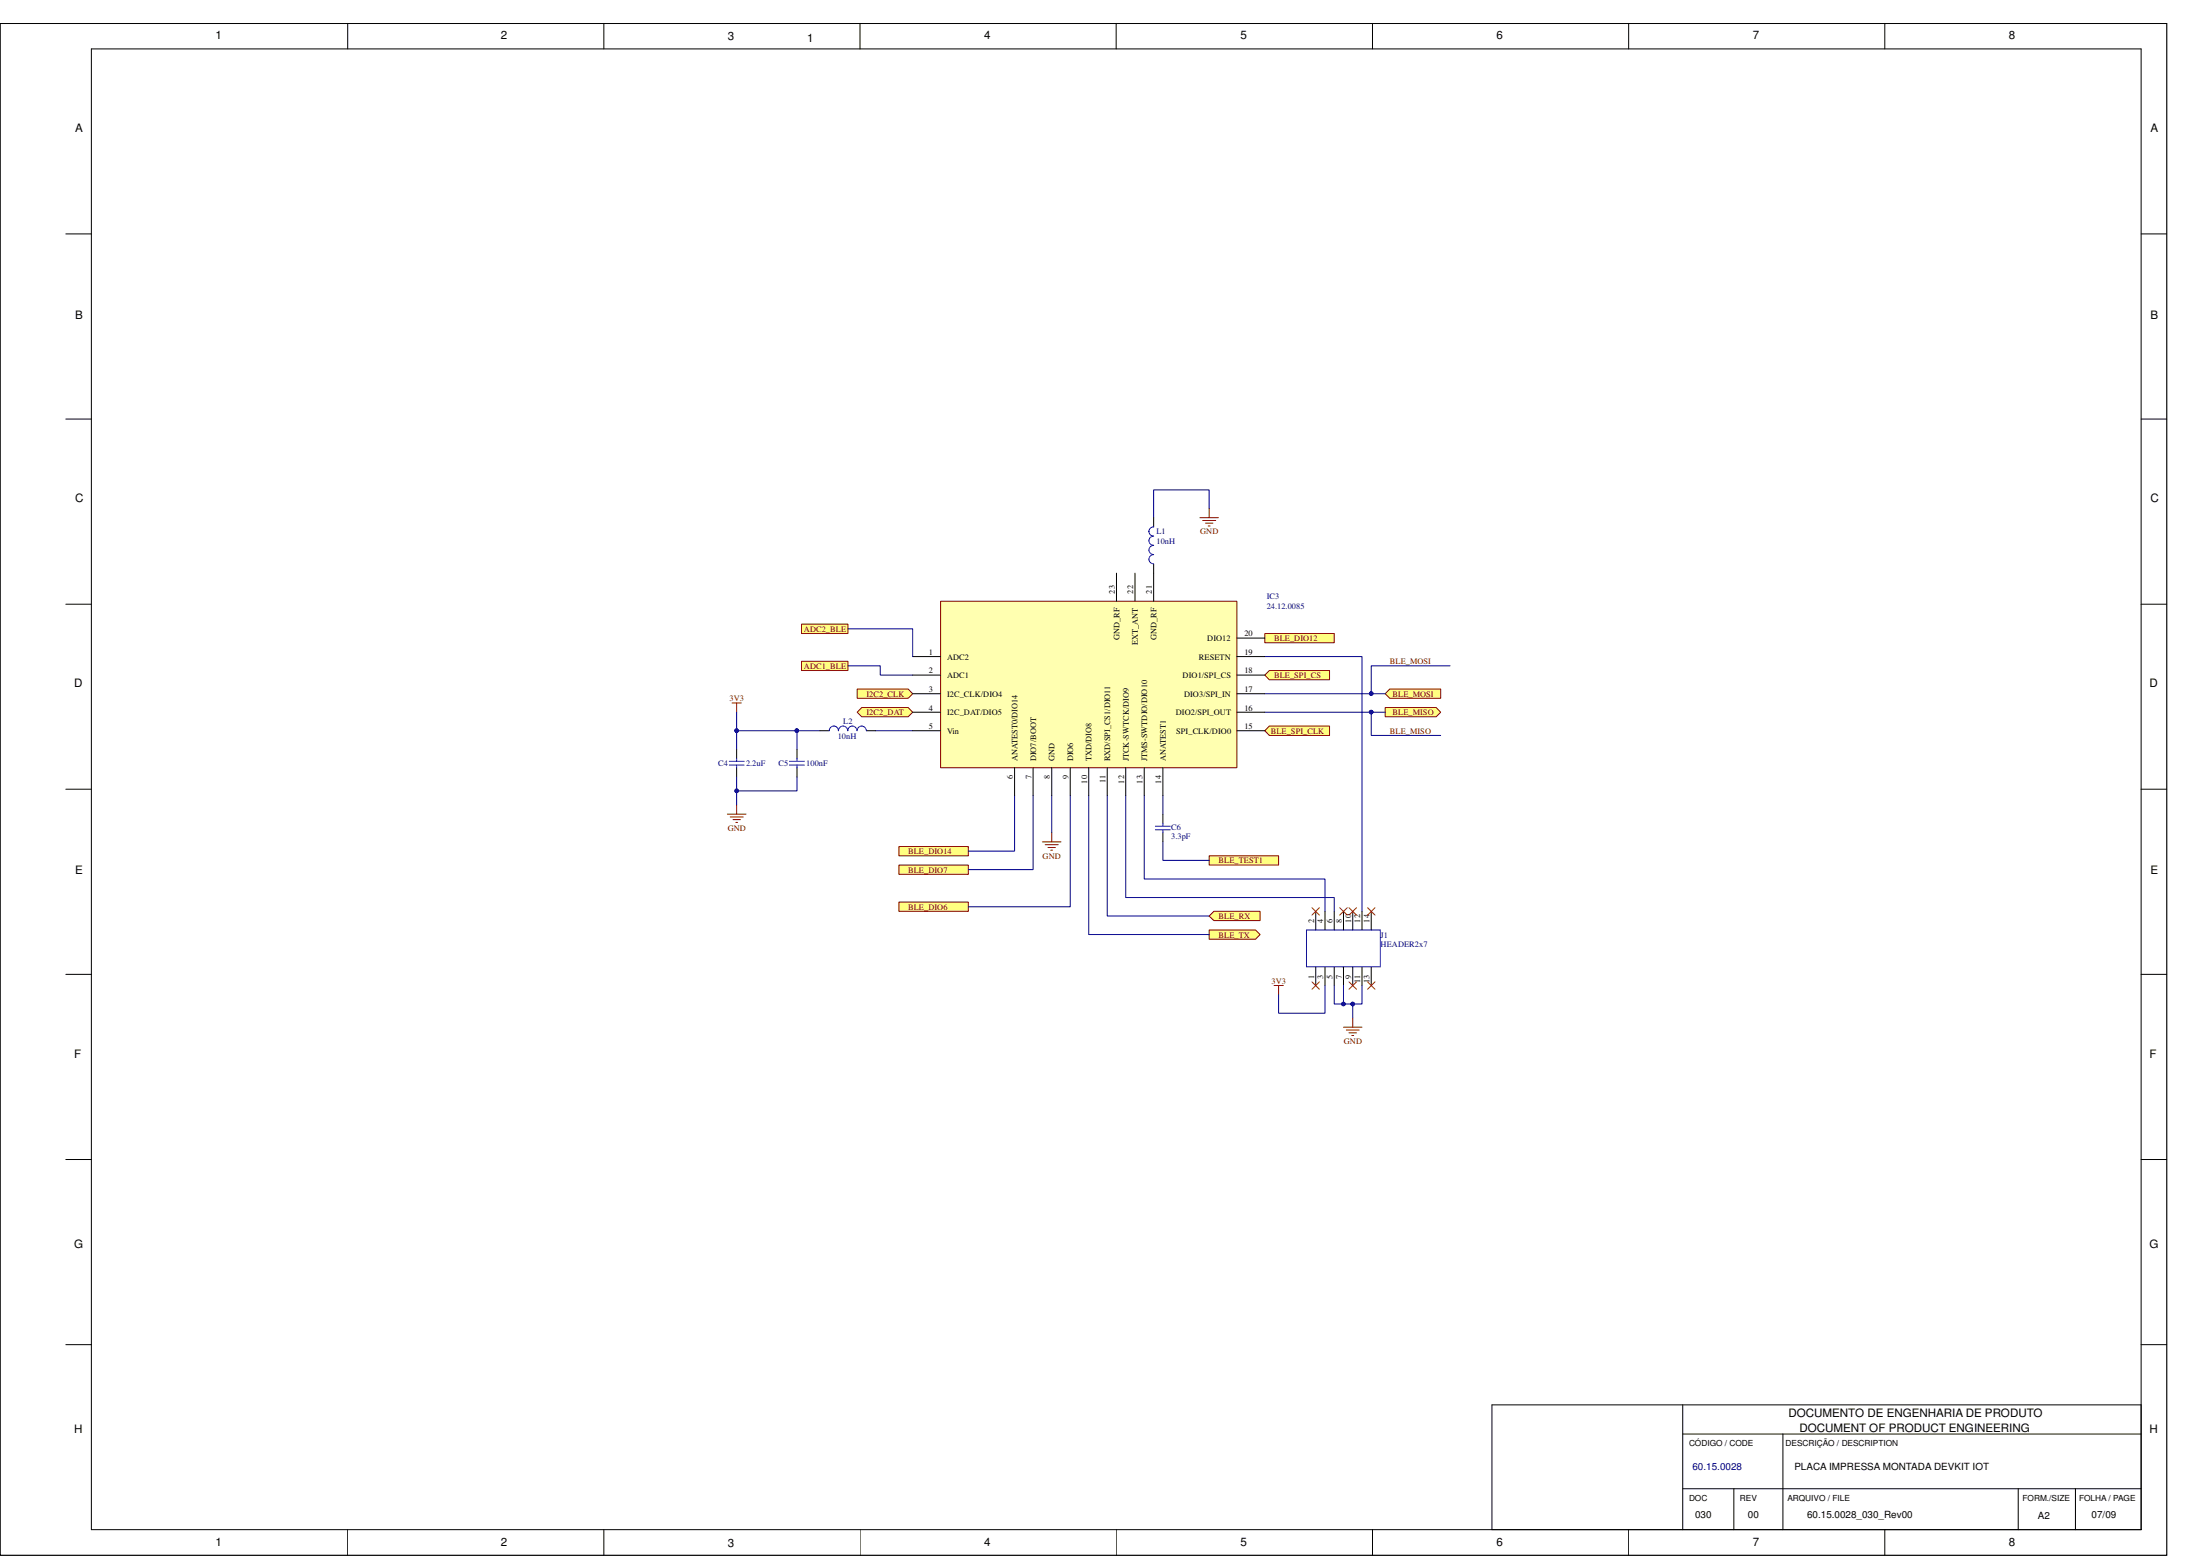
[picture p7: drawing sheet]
<svg xmlns="http://www.w3.org/2000/svg" width="594mm" height="420mm" viewBox="0 0 594 420" stroke-linecap="round" stroke-linejoin="round" font-family="sans-serif">
<g fill="none" stroke="#000" stroke-width=".27">
<path d="M.1 6.3h585v413.6h-585zM24.7 13.2h553.5v399.8h-553.5zM93.9 6.3v6.9M163.1 6.3v6.9M232.2 6.3v6.9M301.4 6.3v6.9M370.6 6.3v6.9M439.8 6.3v6.9M509 6.3v6.9M17.8 63.2h6.9M578.2 63.2h6.9M17.8 113.2h6.9"/>
<path d="M578.2 113.2h6.9M17.8 163.2h6.9M578.2 163.2h6.9M17.8 213.1h6.9M578.2 213.1h6.9M17.8 263.1h6.9M578.2 263.1h6.9M17.8 313.1h6.9M578.2 313.1h6.9M17.8 363.1h6.9M454.4 379.3v33.7M578.2 363.1h6.9"/>
<path d="M578.2 379.3h-175.3v33.7M454.4 387.2h123.8M481.4 387.2v25.8M93.9 413v7M163.1 413v7M232.2 413v7M301.4 413v7M370.6 413v7M439.8 413v7M454.4 402h123.8M468.2 402v11M509 413v7"/>
<path d="M545 402v11M560.4 402v11"/>
</g>
<path d="M341.5 182.3l1.3-1.2h16.2v2.5h-16.2z" fill-rule="evenodd" fill="#ffff80"/>
<path d="M341.5 182.3l1.3-1.2h16.2v2.5h-16.2z" fill="none" stroke="#800000" stroke-width=".27"/>
<path d="M342.8 196h16.2v2.6h-16.2l-1.3-1.3z" fill-rule="evenodd" fill="#ffff80"/>
<path d="M342.8 196h16.2v2.6h-16.2l-1.3-1.3z" fill="none" stroke="#800000" stroke-width=".27"/>
<path d="M326.5 247.4l1.3-1.3h12.5v2.5h-12.5z" fill-rule="evenodd" fill="#ffff80"/>
<path d="M326.5 247.4l1.3-1.3h12.5v2.5h-12.5z" fill="none" stroke="#800000" stroke-width=".27"/>
<path d="M326.5 251.1h12.5l1.3 1.2-1.3 1.3h-12.5z" fill-rule="evenodd" fill="#ffff80"/>
<g fill="none" stroke="#800000" stroke-width=".27">
<path d="M197.7 189.8h2.5M198.9 189.8v2.5M196.4 219.8h5.1M198.9 217.3v2.5M197.2 220.6h3.5M197.9 221.3h2M198.7 222.1h.5M281.5 227.3h5M282.2 228.1h3.5M283 228.9h2M283.8 229.6h.4M284 224.8v2.5"/>
<path d="M326.5 251.1h12.5l1.3 1.2-1.3 1.3h-12.5z"/>
</g>
<path d="M198.9 202.3v2.5M198.9 207.3v2.5M215.2 202.3v2.5M215.2 207.3v2.5" fill="none" stroke="#000" stroke-width=".27"/>
<path d="M196.9 205.6h4M196.9 206.6h4M198.9 204.8v.8M198.9 206.6v.7M213.2 205.6h4M213.2 206.6h4M215.2 204.8v.8M215.2 206.6v.7" fill="none" stroke="#00f" stroke-width=".27"/>
<path d="M232.7 191.1h12.5l1.3 1.2-1.3 1.2h-12.5l-1.2-1.2z" fill-rule="evenodd" fill="#ffff80"/>
<path d="M232.7 191.1h12.5l1.3 1.2-1.3 1.2h-12.5l-1.2-1.2z" fill="none" stroke="#800000" stroke-width=".27"/>
<path d="M231.5 186.1h13.7l1.3 1.2-1.3 1.3h-13.7z" fill-rule="evenodd" fill="#ffff80"/>
<path d="M231.5 186.1h13.7l1.3 1.2-1.3 1.3h-13.7z" fill="none" stroke="#800000" stroke-width=".27"/>
<path d="M216.4 168.5h12.6v2.6h-12.6z" fill-rule="evenodd" fill="#ffff80"/>
<path d="M216.4 168.5h12.6v2.6h-12.6z" fill="none" stroke="#800000" stroke-width=".27"/>
<path d="M216.4 178.6h12.6v2.5h-12.6z" fill-rule="evenodd" fill="#ffff80"/>
<path d="M324 139.8h5M326.5 137.3v2.5M324.8 140.5h3.5M325.5 141.3h2M326.3 142h.5M216.4 178.6h12.6v2.5h-12.6z" fill="none" stroke="#800000" stroke-width=".27"/>
<path d="M375.3 186.1h13.7v2.5h-13.7l-1.2-1.3z" fill-rule="evenodd" fill="#ffff80"/>
<path d="M375.3 186.1h13.7v2.5h-13.7l-1.2-1.3z" fill="none" stroke="#800000" stroke-width=".27"/>
<path d="M374.1 191.1h13.7l1.2 1.2-1.2 1.2h-13.7z" fill-rule="evenodd" fill="#ffff80"/>
<path d="M374.1 191.1h13.7l1.2 1.2-1.2 1.2h-13.7z" fill="none" stroke="#800000" stroke-width=".27"/>
<path d="M326.5 231.1h18.8v2.5h-18.8z" fill-rule="evenodd" fill="#ffff80"/>
<path d="M326.5 231.1h18.8v2.5h-18.8z" fill="none" stroke="#800000" stroke-width=".27"/>
<path d="M242.7 243.6h18.8v2.5h-18.8z" fill-rule="evenodd" fill="#ffff80"/>
<path d="M242.7 243.6h18.8v2.5h-18.8z" fill="none" stroke="#800000" stroke-width=".27"/>
<path d="M242.7 233.6h18.8v2.5h-18.8z" fill-rule="evenodd" fill="#ffff80"/>
<path d="M242.7 233.6h18.8v2.5h-18.8z" fill="none" stroke="#800000" stroke-width=".27"/>
<path d="M242.7 228.6h18.8v2.5h-18.8z" fill-rule="evenodd" fill="#ffff80"/>
<path d="M242.7 228.6h18.8v2.5h-18.8z" fill="none" stroke="#800000" stroke-width=".27"/>
<path d="M341.5 171.1h18.8v2.5h-18.8z" fill-rule="evenodd" fill="#ffff80"/>
<path d="M341.5 171.1h18.8v2.5h-18.8zM344 266.1h2.5M345.3 266.1v2.5M362.8 277.4h5M363.6 278.1h3.4M364.3 278.9h2M365 279.6h.5M365.3 274.9v2.5" fill="none" stroke="#800000" stroke-width=".27"/>
<path d="M352.8 251.1h19.9v10h-19.9z" fill="none" stroke="#00f" stroke-width=".27"/>
<g fill="none" stroke="#000" stroke-width=".27">
<path d="M355.3 246.1v5M357.8 246.1v5M360.3 246.1v5M362.8 246.1v5M365.3 246.1v5M367.8 246.1v5M370.3 246.1v5M355.3 261.1v5M357.8 261.1v5M360.3 261.1v5M362.8 261.1v5M365.3 261.1v5"/>
<path d="M367.8 261.1v5M370.3 261.1v5"/>
</g>
<g fill="none" stroke="#f00" stroke-width=".27">
<path d="M354.3 245.1l2 2M356.3 245.1l-2 2M361.8 245.1l2 2M363.8 245.1l-2 2M364.3 245.1l2 2M366.3 245.1l-2 2M369.3 245.1l2 2M371.3 245.1l-2 2M354.3 265.1l2 2M356.3 265.1l-2 2M364.3 265.1l2 2M366.3 265.1l-2 2"/>
<path d="M369.3 265.1l2 2M371.3 265.1l-2 2"/>
</g>
<path d="M362.8 266.1v5" fill="none" stroke="#000080" stroke-width=".27"/>
<circle cx="362.8" cy="271.1" r=".48" fill="#000080"/>
<g fill="none" stroke="#000080" stroke-width=".27">
<path d="M215.2 209.8v3.8h-16.3"/>
<circle cx="362.8" cy="271.1" r=".48"/>
</g>
<circle cx="198.9" cy="213.6" r=".48" fill="#000080"/>
<g fill="none" stroke="#000080" stroke-width=".27">
<path d="M198.9 197.3h22.5"/>
<circle cx="198.9" cy="213.6" r=".48"/>
</g>
<circle cx="215.2" cy="197.3" r=".48" fill="#000080"/>
<circle cx="215.2" cy="197.3" r=".48" fill="none" stroke="#000080" stroke-width=".27"/>
<circle cx="198.9" cy="197.3" r=".48" fill="#000080"/>
<g fill="none" stroke="#000080" stroke-width=".27">
<path d="M326.5 137.3v-5h-15v7.5M229 179.8h8.7v2.5h8.8M236.5 197.3h10M341.5 192.3h32.6M274 214.8v15h-12.5M279 214.8v20h-17.5M289 214.8v30.1h-27.5M294 214.8v37.5h32.5M299 214.8v32.6h27.5M304 214.8v27.6h56.3v3.7M309 214.8v22.6h48.8v8.7M314 227.3v5h12.5"/>
<circle cx="198.9" cy="197.3" r=".48"/>
</g>
<circle cx="370.3" cy="192.3" r=".48" fill="#000080"/>
<g fill="none" stroke="#000080" stroke-width=".27">
<path d="M341.5 187.3h32.6"/>
<circle cx="370.3" cy="192.3" r=".48"/>
</g>
<circle cx="370.3" cy="187.3" r=".48" fill="#000080"/>
<g fill="none" stroke="#000080" stroke-width=".27">
<path d="M341.5 177.3h26.3v68.8M357.8 266.1v7.5h-12.5v-5M360.3 266.1v5h7.5v-5"/>
<circle cx="370.3" cy="187.3" r=".48"/>
</g>
<circle cx="362.8" cy="271.1" r=".48" fill="#000080"/>
<circle cx="362.8" cy="271.1" r=".48" fill="none" stroke="#000080" stroke-width=".27"/>
<circle cx="365.3" cy="271.1" r=".48" fill="#000080"/>
<g fill="none" stroke="#000080" stroke-width=".27">
<path d="M198.9 209.8v7.5"/>
<circle cx="365.3" cy="271.1" r=".48"/>
</g>
<circle cx="198.9" cy="213.6" r=".48" fill="#000080"/>
<g fill="none" stroke="#000080" stroke-width=".27">
<path d="M198.9 192.3v10"/>
<circle cx="198.9" cy="213.6" r=".48"/>
</g>
<circle cx="198.9" cy="197.3" r=".48" fill="#000080"/>
<g fill="none" stroke="#000080" stroke-width=".27">
<path d="M215.2 197.3v5"/>
<circle cx="198.9" cy="197.3" r=".48"/>
</g>
<circle cx="215.2" cy="197.3" r=".48" fill="#000080"/>
<g fill="none" stroke="#000080" stroke-width=".27">
<path d="M284 214.8v10M314 214.8v5M365.3 271.1v3.8"/>
<circle cx="215.2" cy="197.3" r=".48"/>
</g>
<circle cx="365.3" cy="271.1" r=".48" fill="#000080"/>
<circle cx="365.3" cy="271.1" r=".48" fill="none" stroke="#000080" stroke-width=".27"/>
<path d="M311.5 139.8v2.5M311.5 152.3v2.5M221.4 197.3h2.5M234 197.3h2.5" fill="none" stroke="#000" stroke-width=".27"/>
<path d="M311.5 149.8a1.23 1.23 0 0 0-1.2 1.2 1.23 1.23 0 0 0 1.2 1.2M311.5 147.3a1.23 1.23 0 0 0-1.2 1.2 1.23 1.23 0 0 0 1.2 1.2M311.5 144.8a1.23 1.23 0 0 0-1.2 1.2 1.23 1.23 0 0 0 1.2 1.2M311.5 142.3a1.23 1.23 0 0 0-1.2 1.2 1.23 1.23 0 0 0 1.2 1.2M223.9 197.3a1.23 1.23 0 0 1 1.3-1.3 1.23 1.23 0 0 1 1.2 1.3 1.25 1.25 0 0 1 1.2-1.3 1.25 1.25 0 0 1 1.3 1.3M229 197.3a1.21 1.21 0 0 1 1.2-1.3 1.21 1.21 0 0 1 1.2 1.3M231.5 197.3a1.23 1.23 0 0 1 1.2-1.3 1.23 1.23 0 0 1 1.2 1.3" fill="none" stroke="#00f" stroke-width=".27"/>
<path d="M254 162.4h80v44.9h-80z" fill="#ffffb0"/>
<path d="M254 162.3h80v45h-80z" fill="none" stroke="#800000" stroke-width=".27"/>
<g fill="none" stroke="#000" stroke-width=".27">
<path d="M301.5 154.8v7.5M306.5 154.8v7.5M311.5 154.8v7.5M246.5 177.3h7.5M334 177.3h7.5M334 172.3h7.5M246.5 182.3h7.5M246.5 187.3h7.5M246.5 192.3h7.5M246.5 197.3h7.5M334 182.3h7.5M334 187.3h7.5"/>
<path d="M334 192.3h7.5M334 197.3h7.5M274 207.3v7.5M279 207.3v7.5M284 207.3v7.5M289 207.3v7.5M294 207.3v7.5M299 207.3v7.5M304 207.3v7.5M309 207.3v7.5M314 207.3v7.5M314 219.8v2.5"/>
<path d="M314 224.8v2.5"/>
</g>
<path d="M229 169.8h17.5v7.5M391.6 179.8h-21.3v7.5" fill="none" stroke="#000080" stroke-width=".27"/>
<path d="M312 223.1h4M312 224.1h4M314 222.3v.8M314 224.1v.7" fill="none" stroke="#00f" stroke-width=".27"/>
<circle cx="370.3" cy="187.3" r=".48" fill="#000080"/>
<g fill="none" stroke="#000080" stroke-width=".27">
<path d="M370.3 192.3v6.3h18.7"/>
<circle cx="370.3" cy="187.3" r=".48"/>
</g>
<circle cx="370.3" cy="192.3" r=".48" fill="#000080"/>
<circle cx="370.3" cy="192.3" r=".48" fill="none" stroke="#000080" stroke-width=".27"/>
<g font-size="3.1">
<text x="58.2" y="10.6">1</text>
<text x="135.2" y="10.6">2</text>
<text x="196.5" y="10.8">3</text>
<text x="218" y="11.3">1</text>
<text x="265.8" y="10.6">4</text>
<text x="334.9" y="10.6">5</text>
<text x="404.1" y="10.6">6</text>
<text x="473.3" y="10.6">7</text>
<text x="542.5" y="10.6">8</text>
<text x="20.3" y="35.7">A</text>
<text x="580.7" y="35.7">A</text>
<text x="20.3" y="86.2">B</text>
<text x="580.7" y="86.2">B</text>
<text x="20.3" y="135.7">C</text>
<text x="580.7" y="135.7">C</text>
<text x="20" y="185.6">D</text>
<text x="580.4" y="185.6">D</text>
<text x="20.3" y="236.1">E</text>
<text x="580.7" y="236.1">E</text>
<text x="20" y="285.6">F</text>
<text x="580.4" y="285.6">F</text>
<text x="20" y="337.1">G</text>
<text x="580.4" y="337.1">G</text>
<text x="483" y="382.7">DOCUMENTO DE ENGENHARIA DE PRODUTO</text>
<text x="20" y="387.1">H</text>
<text x="485.9" y="386.6">DOCUMENT OF PRODUCT ENGINEERING</text>
<text x="580.4" y="387.1">H</text>
<text x="58.2" y="417.4">1</text>
<text x="135.2" y="417.4">2</text>
<text x="196.5" y="417.6">3</text>
<text x="265.8" y="417.4">4</text>
<text x="334.9" y="417.4">5</text>
<text x="404.1" y="417.4">6</text>
<text x="473.3" y="417.4">7</text>
<text x="542.5" y="417.4">8</text>
</g>
<text font-size="2.7" fill="#000080" x="457" y="396.9">60.15.0028</text>
<g font-size="2.7">
<text x="484.5" y="396.9">PLACA IMPRESSA MONTADA DEVKIT IOT</text>
<text x="457.7" y="410">030</text>
<text x="472" y="410">00</text>
<text x="488" y="410">60.15.0028_030_Rev00</text>
<text x="550.3" y="410">A2</text>
<text x="564.8" y="410">07/09</text>
</g>
<g font-size="2.2" fill="#000080">
<text x="312.3" y="146.8">10nH</text>
<text x="312.3" y="144.3">L1</text>
<text x="342" y="161.8">IC3</text>
<text x="342" y="164.3">24.12.0085</text>
<text x="227.7" y="195.6">L2</text>
<text x="226.2" y="199.6">10nH</text>
<text x="194" y="206.8">C4</text>
<text x="201.5" y="206.8">2.2uF</text>
<text x="210.2" y="206.8">C5</text>
<text x="217.7" y="206.8">100nF</text>
<text x="316.3" y="226.6">3.3pF</text>
<text x="316.3" y="224.1">C6</text>
<text x="372.8" y="255.7">HEADER2x7</text>
<text x="372.8" y="253.2">J1</text>
</g>
<g font-size="2.2" fill="#800000">
<text x="324.1" y="144.3">GND</text>
<text x="217.1" y="170.6">ADC2_BLE</text>
<text x="344" y="173.1">BLE_DIO12</text>
<text x="375.3" y="179.3">BLE_MOSI</text>
<text x="217.1" y="180.6">ADC1_BLE</text>
<text x="344" y="183.1">BLE_SPI_CS</text>
<text x="197" y="189.4">3V3</text>
<text x="234" y="188.1">I2C2_CLK</text>
<text x="376" y="188.1">BLE_MOSI</text>
<text x="234" y="193.1">I2C2_DAT</text>
<text x="376" y="193.1">BLE_MISO</text>
<text x="343.1" y="198.1">BLE_SPI_CLK</text>
<text x="375.3" y="198.1">BLE_MISO</text>
<text x="196.5" y="224.4">GND</text>
<text x="245.2" y="230.6">BLE_DIO14</text>
<text x="281.6" y="231.9">GND</text>
<text x="329.1" y="233.1">BLE_TEST1</text>
<text x="245.2" y="235.6">BLE_DIO7</text>
<text x="245.2" y="245.6">BLE_DIO6</text>
<text x="329.1" y="248.1">BLE_RX</text>
<text x="329.1" y="253.2">BLE_TX</text>
<text x="343.4" y="265.6">3V3</text>
<text x="362.9" y="281.9">GND</text>
</g>
<g font-size="2.2">
<text x="301" y="160.3" transform="rotate(-90 301 160.3)">23</text>
<text x="306" y="160.3" transform="rotate(-90 306 160.3)">22</text>
<text x="311.1" y="160.3" transform="rotate(-90 311.1 160.3)">21</text>
<text x="302.3" y="172.8" transform="rotate(-90 302.3 172.8)">GND_RF</text>
<text x="312.3" y="172.8" transform="rotate(-90 312.3 172.8)">GND_RF</text>
<text x="326" y="173.1">DIO12</text>
<text x="336" y="171.8">20</text>
<text x="250.9" y="176.8">1</text>
<text x="255.7" y="178.1">ADC2</text>
<text x="307.3" y="174.2" transform="rotate(-90 307.3 174.2)">EXT_ANT</text>
<text x="323.8" y="178.1">RESETN</text>
<text x="336" y="176.8">19</text>
<text x="250.9" y="181.8">2</text>
<text x="255.7" y="183.1">ADC1</text>
<text x="319.4" y="183.1">DIO1/SPI_CS</text>
<text x="336" y="181.8">18</text>
<text x="250.9" y="186.9">3</text>
<text x="250.9" y="191.9">4</text>
<text x="255.7" y="188.1">I2C_CLK/DIO4</text>
<text x="319.7" y="188.1">DIO3/SPI_IN</text>
<text x="336" y="191.9">16</text>
<text x="336" y="186.9">17</text>
<text x="250.9" y="196.8">5</text>
<text x="255.7" y="193.1">I2C_DAT/DIO5</text>
<text x="317.5" y="193.1">DIO2/SPI_OUT</text>
<text x="336" y="196.8">15</text>
<text x="255.7" y="198.1">Vin</text>
<text x="317.6" y="198.1">SPI_CLK/DIO0</text>
<text x="274.8" y="205.6" transform="rotate(-90 274.8 205.6)">ANATEST0/DIO14</text>
<text x="279.8" y="205.6" transform="rotate(-90 279.8 205.6)">DIO7/BOOT</text>
<text x="284.8" y="205.6" transform="rotate(-90 284.8 205.6)">GND</text>
<text x="289.8" y="205.6" transform="rotate(-90 289.8 205.6)">DIO6</text>
<text x="294.8" y="205.6" transform="rotate(-90 294.8 205.6)">TXD/DIO8</text>
<text x="299.8" y="205.6" transform="rotate(-90 299.8 205.6)">RXD/SPI_CS1/DIO11</text>
<text x="304.8" y="205.6" transform="rotate(-90 304.8 205.6)">JTCK-SWTCK/DIO9</text>
<text x="309.8" y="205.6" transform="rotate(-90 309.8 205.6)">JTMS-SWTDIO/DIO10</text>
<text x="314.8" y="205.6" transform="rotate(-90 314.8 205.6)">ANATEST1</text>
<text x="273.5" y="210.5" transform="rotate(-90 273.5 210.5)">6</text>
<text x="278.5" y="210.5" transform="rotate(-90 278.5 210.5)">7</text>
<text x="283.5" y="210.5" transform="rotate(-90 283.5 210.5)">8</text>
<text x="288.5" y="210.5" transform="rotate(-90 288.5 210.5)">9</text>
<text x="293.5" y="211.6" transform="rotate(-90 293.5 211.6)">10</text>
<text x="298.5" y="211.5" transform="rotate(-90 298.5 211.5)">11</text>
<text x="303.5" y="211.6" transform="rotate(-90 303.5 211.6)">12</text>
<text x="308.5" y="211.6" transform="rotate(-90 308.5 211.6)">13</text>
<text x="313.6" y="211.6" transform="rotate(-90 313.6 211.6)">14</text>
<text x="354.8" y="249.1" transform="rotate(-90 354.8 249.1)">2</text>
<text x="357.3" y="249.1" transform="rotate(-90 357.3 249.1)">4</text>
<text x="359.8" y="249.1" transform="rotate(-90 359.8 249.1)">6</text>
<text x="362.3" y="249.1" transform="rotate(-90 362.3 249.1)">8</text>
<text x="364.8" y="249.1" transform="rotate(-90 364.8 249.1)">10</text>
<text x="367.3" y="249.1" transform="rotate(-90 367.3 249.1)">12</text>
<text x="369.8" y="249.1" transform="rotate(-90 369.8 249.1)">14</text>
<text x="354.8" y="264.2" transform="rotate(-90 354.8 264.2)">1</text>
<text x="357.3" y="264.2" transform="rotate(-90 357.3 264.2)">3</text>
<text x="359.8" y="264.2" transform="rotate(-90 359.8 264.2)">5</text>
<text x="362.3" y="264.2" transform="rotate(-90 362.3 264.2)">7</text>
<text x="364.8" y="264.2" transform="rotate(-90 364.8 264.2)">9</text>
<text x="367.3" y="265.3" transform="rotate(-90 367.3 265.3)">11</text>
<text x="369.8" y="265.4" transform="rotate(-90 369.8 265.4)">13</text>
<text x="456.1" y="390.4">CÓDIGO / CODE</text>
<text x="482.2" y="390.4">DESCRIÇÃO / DESCRIPTION</text>
<text x="456.1" y="405.2">DOC</text>
<text x="469.9" y="405.2">REV</text>
<text x="482.7" y="405.2">ARQUIVO / FILE</text>
<text x="546.2" y="405.2">FORM./SIZE</text>
<text x="561.5" y="405.2">FOLHA / PAGE</text>
</g>
</svg>
